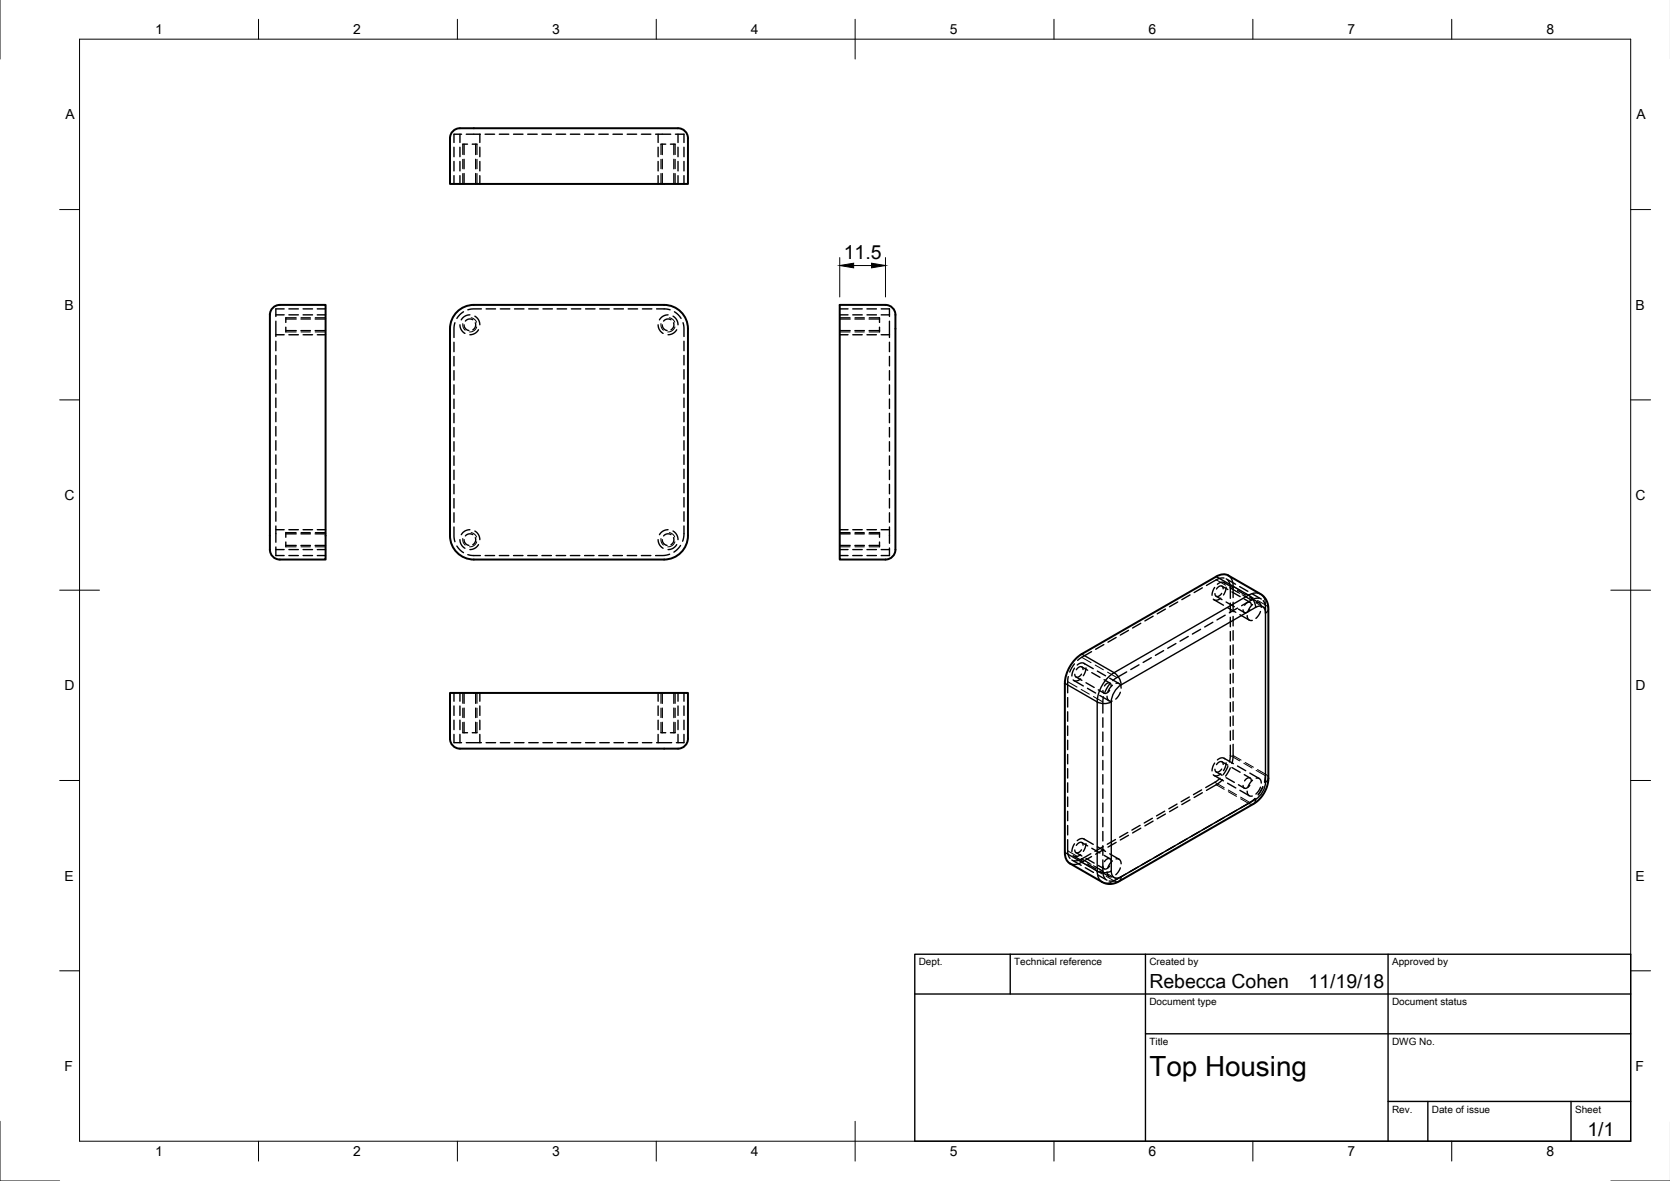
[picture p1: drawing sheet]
<svg xmlns="http://www.w3.org/2000/svg" width="420mm" height="297mm" viewBox="0 0 420 297" stroke-linecap="round" stroke-linejoin="round" font-family="sans-serif">
<!-- layer: Hidden -->
<g fill="none" stroke="#000" stroke-width=".35">
<path d="M114.2 37v2.4M115.7 33.8v2M115.7 37v2.4M116.1 33.8h-1.9v2M116.4 36.3h1.2M116.8 36.3v2.6M117.3 33.8h3.6M118.8 36.3h1.2M119.7 36.3v2.6M120.7 33.8v2M120.7 37v2.4M122 33.8h2.4"/>
<path d="M125.6 33.8h2.4M129.2 33.8h2.4M132.8 33.8h2.4M136.3 33.8h2.4M139.9 33.8h2.4M143.5 33.8h2.4M147.1 33.8h2.4M150.6 33.8h2.4M154.2 33.8h2.4M157.8 33.8h2.4M161.4 33.8h2.3M164.9 33.8h3.8"/>
<path d="M165.6 33.8v2M165.6 37v2.4M166.3 36.3h1.2M166.6 36.3v2.6M168.7 36.3h1.2M169.5 36.3v2.6M169.9 33.8h2.2v2M170.6 33.8v2M170.6 37v2.4M172.1 37v2.4M114.2 40.6v2.4M114.2 44.2v2.1"/>
<path d="M115.7 40.6v2.4M115.7 44.2v2.1M116.8 40.1v2.4M116.8 43.6v2.7M119.7 40.1v2.4M119.7 43.6v2.7M120.7 40.6v2.4M120.7 44.2v2.1M165.6 40.6v2.4M165.6 44.2v2.1M166.6 40.1v2.4M166.6 43.6v2.7"/>
<path d="M169.5 40.1v2.4M169.5 43.6v2.7M170.6 40.6v2.4M170.6 44.2v2.1M172.1 40.6v2.4M172.1 44.2v2.1M69.4 79.2h2.1M71.5 77.7h-2.1v1.9M71.9 79.9v1.2M72.7 77.7h2.4M72.7 79.2h2.4M76.3 77.7h2.3"/>
<path d="M76.3 79.2h2.3M79.8 77.7h2.1M79.8 79.2h2.1M116.6 78.4l-.9 .8-.8 .9M118.2 79.2a2.49 2.49 0 0 0-2.1 1.2M119.5 79.5a2.5 2.5 0 0 1 1.2 2.2M121.1 77.7h-2.3l-1.1 .2M122.3 77.7h2.4M125.9 77.7h2.4M129.4 77.7h2.4M133 77.7h2.4M136.6 77.7h2.4"/>
<path d="M140.2 77.7h2.4M143.7 77.7h2.4M147.3 77.7h2.4M150.9 77.7h2.4M154.5 77.7h2.4M158 77.7h2.4M161.6 77.7h2.4M165.2 77.7h2.3l1.1 .2M168.1 79.2a2.49 2.49 0 0 0-2.2 1.2M169.3 79.5a2.5 2.5 0 0 1 1.3 2.2M169.7 78.4l.9 .8 .8 .9M211.3 77.7h2.1"/>
<path d="M211.3 79.2h2.1M214.5 77.7h2.4M214.5 79.2h2.4M218.1 77.7h2.4M218.1 79.2h2.4M221.3 79.9v1.2M221.7 77.7h2.1v1.9M221.7 79.2h2.1M69.4 80.8v3.8M69.4 84.2h2.1M69.4 85.8v2.4M69.4 89.4v2.4"/>
<path d="M69.4 93v2.4M69.4 96.5v2.4M71.9 82.3v1.2M71.9 80.2h2.6M71.9 83.2h2.6M72.7 84.2h2.4M75.7 80.2h2.4M75.7 83.2h2.4M76.3 84.2h2.3M79.3 80.2h2.6M79.3 83.2h2.6M79.8 84.2h2.1"/>
<path d="M114.2 86.1v2.4M114.2 89.6v2.4M114.2 93.2v2.4M114.2 96.8v2.4M114.5 81.2l-.3 1.1v2.6M115.7 81.7a2.5 2.5 0 0 0 1.3 2.2M116.8 81.7a1.47 1.47 0 0 0 1.2 1.4M118.9 80.4a1.46 1.46 0 0 0-1.8 .4M119.6 81.2a1.47 1.47 0 0 1-.6 1.8M120.4 82.9a2.5 2.5 0 0 1-2.2 1.3M165.6 81.7a2.5 2.5 0 0 0 1.2 2.2M166.6 81.7a1.47 1.47 0 0 0 1.2 1.4"/>
<path d="M168.8 80.4a1.46 1.46 0 0 0-1.8 .4M169.5 81.2a1.47 1.47 0 0 1-.7 1.8M170.2 82.9a2.5 2.5 0 0 1-2.1 1.3M171.8 81.2l.3 1.1v2.3M172.1 85.8v2.4M172.1 89.4v2.4M172.1 93v2.4M172.1 96.5v2.4M211.3 80.2h2.6M211.3 83.2h2.6M211.3 84.2h2.1M214.5 84.2h2.4"/>
<path d="M215.1 80.2h2.4M215.1 83.2h2.4M218.1 84.2h2.4M218.7 80.2h2.6M218.7 83.2h2.6M221.3 82.3v1.2M221.7 84.2h2.1M223.8 80.8v4.1M223.8 86.1v2.4M223.8 89.6v2.4M223.8 93.2v2.4M223.8 96.8v2.4"/>
<path d="M69.4 100.1v2.4M69.4 103.7v2.4M69.4 107.3v2.4M69.4 110.8v2.4M69.4 114.4v2.4M69.4 118v2.4M114.2 100.4v2.4M114.2 103.9v2.4M114.2 107.5v2.4M114.2 111.1v2.4M114.2 114.7v2.4M114.2 118.2v2.4"/>
<path d="M172.1 100.1v2.4M172.1 103.7v2.4M172.1 107.3v2.4M172.1 110.8v2.4M172.1 114.4v2.4M172.1 118v2.4M223.8 100.4v2.4M223.8 103.9v2.4M223.8 107.5v2.4M223.8 111.1v2.4M223.8 114.7v2.4M223.8 118.2v2.4"/>
<path d="M69.4 132.3v4.1M69.4 137.6v2.1h2.1M69.4 138.2h2.1M69.4 133.2h2.1M69.4 121.6v2.4M69.4 125.1v2.4M69.4 128.7v2.4M71.9 136.3v1.2M71.9 133.9v1.2M71.9 134.3h2.6M71.9 137.2h2.6M72.7 139.7h2.4"/>
<path d="M72.7 138.2h2.4M72.7 133.2h2.4M75.7 134.3h2.4M75.7 137.2h2.4M76.3 139.7h2.3M76.3 138.2h2.3M76.3 133.2h2.3M79.3 134.3h2.6M79.3 137.2h2.6M79.8 139.7h2.1M79.8 138.2h2.1M79.8 133.2h2.1"/>
<path d="M114.2 132.5v2.6l.3 1.2M114.2 121.8v2.4M114.2 125.4v2.4M114.2 129v2.3M114.9 137.3l.8 1 .9 .7M115.7 135.7a2.51 2.51 0 0 0 1.3 2.2M116.8 135.7a1.47 1.47 0 0 0 1.2 1.5M117.7 139.5l1.1 .2h2.1M118.2 133.2a2.5 2.5 0 0 0-2.1 1.3M118.9 134.5a1.47 1.47 0 0 0-1.8 .3M119.5 133.6a2.49 2.49 0 0 1 1.2 2.1M119.6 135.2a1.47 1.47 0 0 1-.6 1.8"/>
<path d="M120.4 137a2.5 2.5 0 0 1-2.2 1.2M122 139.7h2.4M125.6 139.7h2.4M129.2 139.7h2.4M132.8 139.7h2.4M136.3 139.7h2.4M139.9 139.7h2.4M143.5 139.7h2.4M147.1 139.7h2.4M150.6 139.7h2.4M154.2 139.7h2.4M157.8 139.7h2.4"/>
<path d="M161.4 139.7h2.3M165.6 135.7a2.5 2.5 0 0 0 1.2 2.2M166.6 135.7a1.47 1.47 0 0 0 1.2 1.5M168.1 133.2a2.5 2.5 0 0 0-2.2 1.3M168.5 139.4l-1.3 .3h-2.3M168.8 134.5a1.46 1.46 0 0 0-1.8 .3M169.3 133.6a2.49 2.49 0 0 1 1.3 2.1M169.5 135.2a1.47 1.47 0 0 1-.7 1.8M170.2 137a2.5 2.5 0 0 1-2.1 1.2M171.2 137.2l-.7 .9-1 .8M172.1 132.3v2.3l-.4 1.5M172.1 121.6v2.4"/>
<path d="M172.1 125.1v2.4M172.1 128.7v2.4M211.3 139.7h2.1M211.3 134.3h2.6M211.3 137.2h2.6M211.3 138.2h2.1M211.3 133.2h2.1M214.5 139.7h2.4M214.5 138.2h2.4M214.5 133.2h2.4M215.1 134.3h2.4M215.1 137.2h2.4"/>
<path d="M218.1 139.7h2.4M218.1 138.2h2.4M218.1 133.2h2.4M218.7 134.3h2.6M218.7 137.2h2.6M221.3 133.9v1.2M221.3 136.3v1.2M221.7 138.2h2.1M221.7 133.2h2.1M223.8 137.8v1.9h-2.1M223.8 132.5v4.1M223.8 121.8v2.4"/>
<path d="M223.8 125.4v2.4M223.8 129v2.3M283.9 158.6l-2.1 1.1M287 156.8l-2.1 1.2M290.1 155l-2.1 1.2M293.2 153.2l-2.1 1.2M296.3 151.4l-2.1 1.2M299.4 149.6l-2.1 1.2M302.1 158.3l-2.1 1.2M302.5 147.9l-2.1 1.1M305.2 156.5l-2.1 1.2M305.5 150.9l2.3 1.3"/>
<path d="M305.6 147.7l-.5 1-.2 1M306 150l1.4 .8M307.1 150.4a1.33 1.33 0 0 1-1.8 .3M307.4 149.3l-.3 .3a.73 .73 0 0 1-.8 .5 .73 .73 0 0 1-.6-.8M307.4 147.4l1.5 .9M307.7 148.1a.74 .74 0 0 0-.6-.8 .74 .74 0 0 0-.8 .5l-.2 .3M307.9 145.4l-1.5 .2-2.9 1.7M308 146.5l2.3 1.4M308.2 146.7a1.32 1.32 0 0 0-1.9 .3M308.2 154.7l-2 1.2M308.5 147.7l-.2 1-.5 1M308.5 151.4l2 1.2"/>
<path d="M308.5 145.6l2.4 1.3M308.8 152.8l2.1 1.2M309 146l.5 1.4v3.1M309 144.7a3 3 0 0 1 1.2 2.8v2.8M309.5 151.7v2.4M309.5 155.3v2.3M309.5 158.8v2.4M309.9 148.9l2.1 1.2M310.2 151.5v2.4M310.2 155v2.4M310.2 158.6v2.4M311.3 152.9l-2 1.2"/>
<path d="M311.3 148.5l2.1 1.2M311.6 153.2l1.5 .8M311.9 147.5l2.1 1.2M311.9 154.6l2.4 1.4M313 150.7l1.5 .8M313.8 154.8a1.04 1.04 0 0 0 1.3 1.2M314.4 153.3l-.2 .4a.73 .73 0 0 1-.9 .4 .73 .73 0 0 1-.6-.7M314.4 150.3l2.4 1.3M314.8 152.2a.74 .74 0 0 0-.6-.8 .74 .74 0 0 0-.8 .5l-.3 .3M315 149.3l2.3 1.4M315.1 152.1l-.7 .7-.4 1M316 151.5a1.04 1.04 0 0 1 1.3 1.3"/>
<path d="M316.8 150.5l-1.4 .2-3 1.6M317.1 153.8l-.5 1-.6 .7M317.8 151.1l.5 1.1 .1 2M114.2 174.3v2.1M114.2 177.6v2.3M115.7 174.3v2.1M115.7 177.6v2.3M116.8 174.3v2.6M116.8 178.1v2.4M119.7 174.3v2.6M119.7 178.1v2.4M120.7 174.3v2.1"/>
<path d="M120.7 177.6v2.3M165.6 174.3v2.1M165.6 177.6v2.3M166.6 174.3v2.6M166.6 178.1v2.4M169.5 174.3v2.6M169.5 178.1v2.4M170.6 174.3v2.1M170.6 177.6v2.3M172.1 174.3v2.1M172.1 177.6v2.3M268.6 175.4v2.4"/>
<path d="M268.6 179v2.4M268.8 170.2l-.2 4.1M270.2 171.2l2.4 1.3M270.3 167l-1.2 2M270.3 168.1l-.5 1-.1 .9M270.7 170.3l1.5 .8M271.9 170.7v.1a1.32 1.32 0 0 1-1.9 .2M272.1 169.6l-.3 .3a.73 .73 0 0 1-.8 .5 .73 .73 0 0 1-.6-.8M272.2 167.7l1.5 .9M272.5 168.4a.74 .74 0 0 0-.6-.8 .74 .74 0 0 0-.9 .5l-.2 .3M272.7 166.8l2.4 1.4M272.9 167a1.32 1.32 0 0 0-1.9 .3"/>
<path d="M273.2 168l-.2 1-.4 1M273.2 171.7l2.1 1.2M273.6 173.1l2.1 1.2M274.6 163.9l-3.5 2.2M274.7 169.2l2 1.2M276.1 168.8l2.1 1.2M276.3 173.5l1.5 .8M276.7 174.9l2.3 1.4M277.6 175.3l-.1 4M277.7 162.1l-2 1.2M277.8 171l1.5 .8M278.5 175.1a1.04 1.04 0 0 0 1.3 1.2"/>
<path d="M279.2 172.1l-1.2 2M279.2 173.6l-.3 .4a.73 .73 0 0 1-.8 .4 .73 .73 0 0 1-.6-.7M279.2 170.6l2.3 1.3M279.6 172.5a.74 .74 0 0 0-.7-.8 .74 .74 0 0 0-.8 .5l-.2 .3M279.9 172.4l-.7 .7-.5 1M280.8 171.9a1.04 1.04 0 0 1 1.3 1.2M280.8 160.3l-2 1.2M281.9 174.1l-.5 1-.7 .7M283.5 169l-3.5 2.2M286.6 167.2l-2.1 1.2M289.7 165.4l-2.1 1.2M292.8 163.6l-2.1 1.2"/>
<path d="M295.9 161.9l-2.1 1.1M299 160.1l-2.1 1.2M309.5 162.4v2.4M309.5 166v2.4M309.5 169.6v2.3M309.5 173.1v2.4M309.5 176.7v2.4M310.2 162.2v2.4M310.2 165.8v2.4M310.2 169.3v2.4M310.2 172.9v2.4M310.2 176.5v2.4"/>
<path d="M114.2 184.7v2.1h1.9M114.2 181.1v2.4M115.7 181.1v2.4M115.7 184.7v2.1M116.4 184.3h1.2M116.8 181.7v2.6M117.3 186.8h3.8M118.8 184.3h1.2M119.7 181.7v2.6M120.7 181.1v2.4M120.7 184.7v2.1M122.3 186.8h2.4"/>
<path d="M125.9 186.8h2.4M129.4 186.8h2.4M133 186.8h2.4M136.6 186.8h2.4M140.2 186.8h2.4M143.7 186.8h2.4M147.3 186.8h2.4M150.9 186.8h2.4M154.5 186.8h2.4M158 186.8h2.4M161.6 186.8h2.4M165.2 186.8h3.8"/>
<path d="M165.6 181.1v2.4M165.6 184.7v2.1M166.3 184.3h1.2M166.6 181.7v2.6M168.7 184.3h1.2M169.5 181.7v2.6M170.6 181.1v2.4M170.6 184.7v2.1M172.1 184.7v2.1h-1.9M172.1 181.1v2.4M268.6 182.6v2.4M268.6 186.2v2.4"/>
<path d="M268.6 189.7v2.4M268.6 193.3v2.4M268.6 196.9v2.4M277.5 180.5v2.4M277.5 184.1v2.4M277.5 187.7v2.4M277.5 191.3v2.3M277.5 194.8v2.4M277.5 198.4v2.4M302.3 198.7l-2 1.2M302.5 199.4l-2.1 1.2M305.5 195l2.3 1.4"/>
<path d="M305.6 191.9l-.5 1-.2 1M306 194.1l1.4 .9M307 195.7l-1.1 .9-2.5 1.5M307.1 194.6a1.33 1.33 0 0 1-1.8 .3M307.4 193.4l-.3 .4a.73 .73 0 0 1-.8 .4 .73 .73 0 0 1-.6-.7M307.4 191.6l1.5 .9M307.6 196.1l-1.3 1.1-2.8 1.6M307.7 192.3a.74 .74 0 0 0-.6-.8 .74 .74 0 0 0-.8 .5l-.2 .3M308 190.7l2.3 1.4M308.2 190.9a1.32 1.32 0 0 0-1.9 .2M308.5 191.9l-.2 .9-.5 1M308.5 195.6l2 1.2"/>
<path d="M308.8 197l2.1 1.2M308.9 192.8l-1.2 2M309.5 193.1l-1.2 2.1M309.5 187.4v3l-.2 1.3M309.5 180.3v2.4M309.5 183.8v2.4M309.9 193l2.1 1.2M310.2 187.2v3.2l-.3 1.6M310.2 180.1v2.4M310.2 183.6v2.4M311.3 192.7l2.1 1.1M311.6 197.4l1.5 .8"/>
<path d="M311.9 198.8l2.4 1.3M313 194.8l1.5 .9M313.8 199a1.04 1.04 0 0 0 1.3 1.2M314.4 197.5l-.2 .3a.73 .73 0 0 1-.9 .5 .73 .73 0 0 1-.6-.8M314.4 194.4l2.4 1.4M314.8 196.4a.74 .74 0 0 0-.6-.8 .74 .74 0 0 0-.8 .5l-.3 .3M315.1 196.2l-.7 .8-.4 1M316 195.7a1.04 1.04 0 0 1 1.3 1.3M317.1 198l-.5 1-.6 .7M317.8 197.9l-1.2 2M318.4 195.1l-.2 1.7M268.6 211.2v3.3l.6 1.4"/>
<path d="M268.6 200.5v2.3M268.6 204v2.4M268.6 207.6v2.4M269.7 216.3l2.3 1.3M270.2 215.3l2.4 1.4M270.3 212.2l-.5 1.1-.1 .9M270.7 214.5l1.5 .8M271.9 214.9a1.33 1.33 0 0 1-1.9 .3M272.1 213.7l-.3 .4a.73 .73 0 0 1-.8 .4 .73 .73 0 0 1-.6-.7M272.2 211.9l1.5 .9M272.5 212.6a.74 .74 0 0 0-.6-.8 .74 .74 0 0 0-.9 .5l-.2 .3M272.7 211l2.4 1.4"/>
<path d="M272.9 211.2a1.32 1.32 0 0 0-1.9 .2M273 218.2l2.1 1.2M273.2 212.2l-.2 .9-.4 1M273.2 215.9l2.1 1.2M273.6 217.3l2.1 1.2M274.4 214.7l-2.7 1.6-1.5 .2M274.6 215.4l-2.4 1.5a3 3 0 0 1-3 .3M274.7 213.4l2 1.1M276.1 213l2.1 1.2M276.3 217.7l1.5 .8M276.7 219.1l2.3 1.3M277.5 216.3v3.3l.5 1.4"/>
<path d="M277.5 202v2.4M277.5 205.6v2.3M277.5 209.1v2.4M277.5 212.7v2.4M277.5 212.9l-2 1.2M277.7 213.7l-2 1.1M277.8 215.1l1.5 .9M278.5 219.3a1.04 1.04 0 0 0 1.3 1.2M279.2 217.8l-.3 .3a.73 .73 0 0 1-.8 .5 .73 .73 0 0 1-.6-.7M279.2 214.7l2.3 1.4M279.6 216.7a.74 .74 0 0 0-.7-.8 .74 .74 0 0 0-.8 .5l-.2 .3M279.9 216.5l-.7 .8-.5 1"/>
<path d="M280.6 211.2l-2 1.1M280.8 216a1.04 1.04 0 0 1 1.3 1.3M280.8 211.9l-2 1.2M281.9 218.3l-.5 1-.7 .7M283.3 219.8l-2.7 1.5-1.5 .3M283.7 209.4l-2 1.2M283.9 210.1l-2.1 1.2M286.4 218l-2.1 1.2M286.8 207.6l-2 1.2M287 208.3l-2.1 1.2M289.5 216.3l-2.1 1.1M289.9 205.8l-2 1.2"/>
<path d="M290.1 206.5l-2.1 1.2M292.6 214.5l-2.1 1.2M293 204l-2 1.2M293.2 204.7l-2.1 1.2M295.7 212.7l-2.1 1.2M296.1 202.2l-2 1.2M296.3 203l-2.1 1.1M298.8 210.9l-2.1 1.2M299.2 200.5l-2 1.1M299.4 201.2l-2.1 1.2M301.9 209.1l-2.1 1.2M305 207.3l-2.1 1.2"/>
<path d="M308.1 205.6l-2.1 1.1M311.2 203.8l-2.1 1.2M315.8 200.8l-1 .9-2.6 1.5M276.1 220l2.4 1.4"/>
</g>
<!-- layer: Visible -->
<path d="M113.8 33.2a2.66 2.66 0 0 1 2.1-.9h54.3a2.71 2.71 0 0 1 2.9 2.5v11.5h-59.9v-11.5l.1-.6zM68.5 77.6a2.49 2.49 0 0 1 1.9-.9h11.5v64h-11.5a2.8 2.8 0 0 1-2.5-3v-58.5l.1-.6zM115 78.4a6 6 0 0 1 4.2-1.7h47.9a6 6 0 0 1 6 6v52a6 6 0 0 1-6 6h-47.9a6 6 0 0 1-6-6v-52a6 6 0 0 1 1.8-4.3zM211.3 76.7h11.5a2.8 2.8 0 0 1 2.5 3v58.1a2.71 2.71 0 0 1-2.5 2.9h-11.5zM113.2 174.3h59.9v11.5a2.8 2.8 0 0 1-3.1 2.5h-53.9a2.71 2.71 0 0 1-2.9-2.5zM270.8 165.5l1.4-1 33.8-19.5 1.1-.5a2.47 2.47 0 0 1 1.9 .2l8.5 5 1 1.1 .5 1.5 .1 43.5-.3 1.8-.7 1.7-1.2 1.7-1.4 1.1-34.8 19.9-1.4 .3-1.6-.3-8.5-4.8a3 3 0 0 1-1.3-2.8v-42.5a9.5 9.5 0 0 1 2.9-6.4z" fill="none" stroke="#000" stroke-width=".5"/>
<!-- layer: Hidden Narrow -->
<g fill="none" stroke="#000" stroke-width=".25">
<path d="M116.4 36.3v2.6M120 36.3v2.6M166.3 36.3v2.6M169.9 36.3v2.6M116.4 40.1v2.4M116.4 43.6v2.7M120 40.1v2.4M120 43.6v2.7M166.3 40.1v2.4M166.3 43.6v2.7M169.9 40.1v2.4M169.9 43.6v2.7"/>
<path d="M71.9 79.9h2.6M75.7 79.9h2.4M79.3 79.9h2.6M118.5 79.9a1.8 1.8 0 0 1 1.4 1.2M168.4 79.9a1.8 1.8 0 0 1 1.4 1.2M211.3 79.9h2.6M215.1 79.9h2.4M218.7 79.9h2.6M71.9 83.5h2.6M75.7 83.5h2.4M79.3 83.5h2.6M116.4 81.4a1.8 1.8 0 0 0 .6 1.7"/>
<path d="M119.9 82.2a1.8 1.8 0 0 1-1.8 1.3M166.3 81.4a1.8 1.8 0 0 0 .6 1.7M169.8 82.2a1.8 1.8 0 0 1-1.8 1.3M211.3 83.5h2.6M215.1 83.5h2.4M218.7 83.5h2.6M71.9 133.9h2.6M71.9 137.5h2.6M75.7 133.9h2.4M75.7 137.5h2.4M79.3 133.9h2.6M79.3 137.5h2.6"/>
<path d="M116.4 135.4a1.81 1.81 0 0 0 .6 1.7M118.5 134a1.79 1.79 0 0 1 1.4 1.1M119.9 136.3a1.8 1.8 0 0 1-1.8 1.2M166.3 135.4a1.81 1.81 0 0 0 .6 1.7M168.4 134a1.79 1.79 0 0 1 1.4 1.1M169.8 136.3a1.8 1.8 0 0 1-1.8 1.2M211.3 133.9h2.6M211.3 137.5h2.6M215.1 133.9h2.4M215.1 137.5h2.4M218.7 133.9h2.6M218.7 137.5h2.6"/>
<path d="M306 145.8l2.4 1.4M309.4 147.8l2.5 1.4M310.2 147.5l2 1.1M312.5 149.6l2.3 1.3M312.9 149.8l2.1 1.2M313.3 149.2l2 1.2M316.4 151l2 1.2v.8l-2.4-1.4M317.1 149.4a3.4 3.4 0 0 1 1.4 2.8l.4 .5 .2 .5M116.4 174.3v2.6M116.4 178.1v2.4M120 174.3v2.6M120 178.1v2.4"/>
<path d="M166.3 174.3v2.6M166.3 178.1v2.4M169.9 174.3v2.6M169.9 178.1v2.4M268.6 171.5l2.4 1.3M272 173.4l2.1 1.2M272.2 165.3l2.3 1.4M275.1 175.2l2.4 1.3M275.5 167.3l2.1 1.2M278.6 169.1l2.4 1.3M116.4 181.7v2.6M120 181.7v2.6"/>
<path d="M166.3 181.7v2.6M169.9 181.7v2.6M305.6 196.8l2.4 1.3M306 197.4l2 1.1M309 199.1l2.1 1.2M309 198.7l2.1 1.2M309.5 190l2.4 1.4M310.2 190l2 1.2M312.9 192l2.1 1.2M313.3 191.8l2 1.2M316 193.8l2.4 1.3M316.4 193.6l2 1.1"/>
<path d="M317.7 197.8l-1.2 2.1M318.4 194.7l.5 .4 .2 .6M318.4 194.7l-.3 2M268.6 214l2.4 1.3M272 215.9l2.5 1.5M272.2 216.9l2 1.1M275.1 217.7l2.5 1.5M275.2 218.6l2.1 1.2M278.6 219.8l2.4 1.3M285.9 218.3l-2.1 1.2M289 216.6l-2.1 1.2M292.1 214.8l-2.1 1.2"/>
<path d="M295.1 213l-2 1.2M298.2 211.2l-2 1.2M301.3 209.4l-2 1.2M304.4 207.6l-2 1.2M307.5 205.9l-2 1.1M310.6 204.1l-2 1.2M312.1 200.9l2 1.2-2.4 1.4M312.1 200.5l2.4 1.4M315.7 200.8l-1.6 1.3 .7 .2 .6-.1M278.3 220.4l2 1.1a3 3 0 0 1-3 .3M282.8 220.1l-2.5 1.4 .7 .3 .5-.1"/>
</g>
<!-- layer: Visible Narrow -->
<g fill="none" stroke="#000" stroke-width=".35">
<path d="M306 145l8.1 4.7M314.1 149.7l-33.8 19.5M314.1 149.7a3.9 3.9 0 0 1 1.8 3.1M315.9 152.8l-33.8 19.5M315.9 152.8a1.51 1.51 0 0 1 1.8-.2 1.51 1.51 0 0 1 .7 1.6M317.1 149.4a3 3 0 0 0-3 .3M318.4 154.2v42.5M319.1 153.2l-.2 .5-.5 .5M267.9 171.9l8.1 4.6M272.2 164.5l8.1 4.7M276 176.5v42.6M276 176.5a3.9 3.9 0 0 0 3.6 0"/>
<path d="M279.6 176.5v42.6M280.3 169.2a3.9 3.9 0 0 1 1.8 3.1M280.3 169.2a9.4 9.4 0 0 0-4.3 7.3M282.1 172.3a5.5 5.5 0 0 0-2.5 4.2M318.4 196.7a5.5 5.5 0 0 1-2.5 4.3M319.1 195.7l-.2 .6-.5 .4M267.9 214.4l8.1 4.7M276 219.1a3.9 3.9 0 0 0 3.6 0M276 219.1l.2 1.2a2.47 2.47 0 0 0 1.1 1.5M279.6 219.1a1.51 1.51 0 0 0 .7 1.6 1.51 1.51 0 0 0 1.8-.2M315.9 201l-33.8 19.5M315.9 201l-.1 .7-.4 .5"/>
<path d="M282.1 220.5l-.2 .7-.4 .5"/>
</g>
<!-- layer: Border -->
<g fill="none" stroke="#000" stroke-width=".25">
<path d="M0 -.1v15M20 9.9h390.3v277.1h-390.3zM65 4.8v5.1M115.1 4.8v5.1M165.1 4.8v5.1M215.1 4.8v10.1M265.2 4.8v5.1M315.2 4.8v5.1M365.2 4.8v5.1M15 52.7h5M410.3 52.7h5M15 100.6h5"/>
<path d="M410.3 100.6h5M15 148.4h10M405.3 148.4h10M15 196.3h5M410.3 196.3h5M15 244.2h5M410.3 244.2h5M0 282v15h15M65 287v5M115.1 287v5M165.1 287v5M215.1 282v10"/>
<path d="M265.2 287v5M315.2 287v5M365.2 287v5M405.3 297h14.9"/>
</g>
<!-- layer: TitleBlock -->
<path d="M230.2 240h180.1v47h-180.1zM230.2 250h180.1M254.2 240v10M288.2 240v47M349.2 240v47M288.2 260h122.1M349.2 277h61.1M359.2 277v10M395.3 277v10" fill="none" stroke="#000" stroke-width=".35"/>
<!-- layer: Dimensions -->
<path d="M211.3 64.8v9.9M214.8 66.8h4.5M222.8 64.8v9.9" fill="none" stroke="#000" stroke-width=".25"/>
<path d="M211.3 66.8l3.5-.6v1.2zM219.3 66.2l3.5 .6-3.5 .6z" fill="#000" stroke="#000" stroke-width=".25"/>
<text font-size="7" x="289.2" y="270.5">Top Housing</text>
<g font-size="4.9">
<text x="212.3" y="65.2">11.5</text>
<text x="289.2" y="248.5">Rebecca Cohen</text>
<text x="329.2" y="248.5">11/19/18</text>
<text x="399.4" y="285.6">1/1</text>
</g>
<g font-size="3.5">
<text x="39" y="8.6">1</text>
<text x="88.9" y="8.6">2</text>
<text x="138.9" y="8.6">3</text>
<text x="188.9" y="8.6">4</text>
<text x="239" y="8.6">5</text>
<text x="288.9" y="8.6">6</text>
<text x="339" y="8.6">7</text>
<text x="389.1" y="8.6">8</text>
<text x="16.4" y="30">A</text>
<text x="411.7" y="30">A</text>
<text x="16.2" y="77.9">B</text>
<text x="411.5" y="77.9">B</text>
<text x="16.3" y="125.8">C</text>
<text x="411.5" y="125.8">C</text>
<text x="16.2" y="173.6">D</text>
<text x="411.5" y="173.6">D</text>
<text x="16.3" y="221.5">E</text>
<text x="411.5" y="221.5">E</text>
<text x="16.3" y="269.4">F</text>
<text x="411.5" y="269.4">F</text>
<text x="39" y="290.8">1</text>
<text x="88.9" y="290.8">2</text>
<text x="138.9" y="290.8">3</text>
<text x="188.9" y="290.8">4</text>
<text x="239" y="290.8">5</text>
<text x="288.9" y="290.8">6</text>
<text x="339" y="290.8">7</text>
<text x="389.1" y="290.8">8</text>
</g>
<g font-size="2.5">
<text x="231.2" y="242.8">Dept.</text>
<text x="255.2" y="242.8">Technical reference</text>
<text x="289.2" y="242.8">Created by</text>
<text x="350.2" y="242.8">Approved by</text>
<text x="289.2" y="252.8">Document type</text>
<text x="350.2" y="252.8">Document status</text>
<text x="289.2" y="262.8">Title</text>
<text x="350.2" y="262.8">DWG No.</text>
<text x="350.2" y="279.8">Rev.</text>
<text x="360.2" y="279.8">Date of issue</text>
<text x="396.3" y="279.8">Sheet</text>
</g>
</svg>
